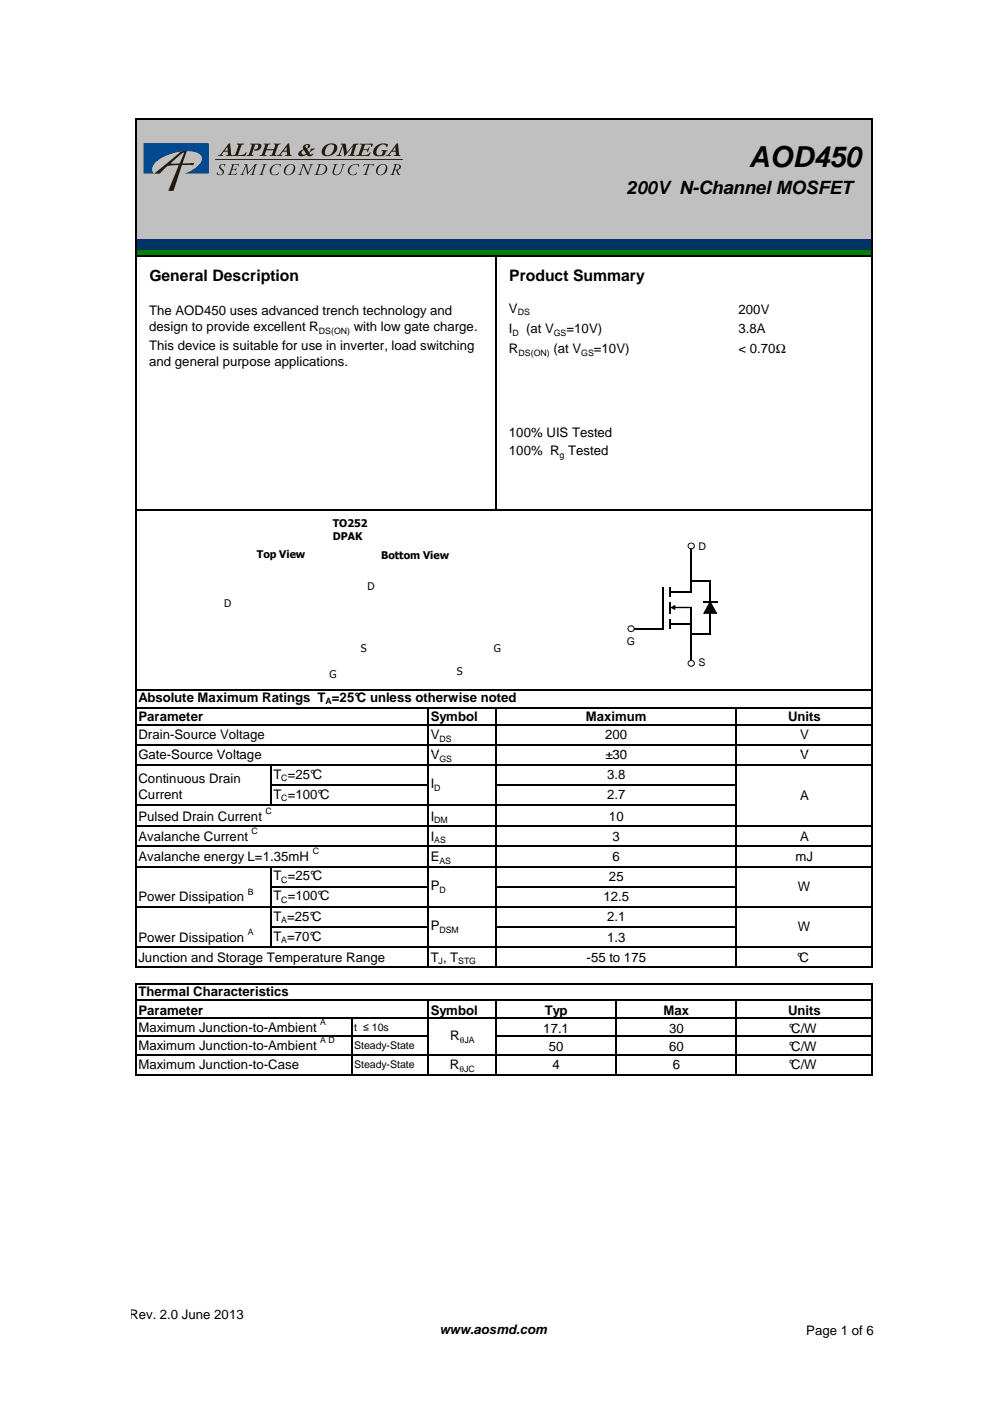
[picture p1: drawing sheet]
<svg xmlns="http://www.w3.org/2000/svg" width="210mm" height="297mm" viewBox="0 0 210 297" stroke-linecap="round" stroke-linejoin="round" font-family="sans-serif">
<path d="M28.9 25.3h156v25.5h-156z" fill="#c0c0c0"/>
<path d="M28.9 50.8h156v2.3h-156z" fill="#003365"/>
<path d="M28.9 53h156v1.3h-156z" fill="#008000"/>
<g fill="none" stroke="#000" stroke-width=".25">
<path d="M28.8 25v134.3M28.9 25.1h156.1M184.9 25.3v134M28.9 54.3h156.1M105.1 54.4v53.8M28.9 108.1h156.1M146.6 116.2v9.4M140.5 124.5v9M146.6 128.8v11.4M150.6 123.1v4.5M150.6 130v4.5M28.9 146.3h156.1"/>
<path d="M28.9 150.2h156.1M28.9 153.6h156.1M28.9 157.9h156.1M90.8 150.3v9M105.1 150.3v9M156 150.3v9"/>
</g>
<path d="M142.1 124.5v2.1M142.1 127.6v2.4M142.1 131.2v2.1" fill="none" stroke="#000" stroke-width=".42"/>
<path d="M134.5 133.3h6M142.1 125.5h4.5M142.1 132.3h4.5M146.6 123.1h4M146.6 134.5h4M149 127.6h3.1" fill="none" stroke="#000" stroke-width=".3"/>
<g fill="#000">
<path d="M142.9 128.7h3.7v.2h-3.7zM142.1 128.8l1.1-.6v1.2z"/>
<path d="M150.6 127.4l1.5 2.7h-3zM150.5 127.6h.2l-1.4 2.5-.1-.2h2.7l-.1 .2z"/>
</g>
<path d="M150.6 127.6l1.3 2.4h-2.7z" fill="#000"/>
<circle cx="146.5" cy="115.8" r=".65" fill="#fff"/>
<path d="M145.9 115.3a.76 .76 0 0 1 1.3 0 .76 .76 0 0 1-.4 1.2 .76 .76 0 0 1-1-.8zM146 115.7a.55 .55 0 0 0 1.1 0 .55 .55 0 0 0-1.1 0z" fill="#000"/>
<circle cx="133.8" cy="133.3" r=".64" fill="#fff"/>
<path d="M133 133.3a.76 .76 0 0 1 1.5 0 .76 .76 0 0 1-1.5 0zM133.3 133.3a.52 .52 0 0 0 1 0 .52 .52 0 0 0-1 0z" fill="#000"/>
<circle cx="146.5" cy="140.7" r=".65" fill="#fff"/>
<path d="M145.8 140.7a.75 .75 0 0 1 1.5 0 .75 .75 0 0 1-1.5 0zM146 140.6a.55 .55 0 0 0 1.1 0 .55 .55 0 0 0-1.1 0z" fill="#000"/>
<g fill="#251a05">
<path d="M50.3 30.4h1.5l-.6 .3-.7 2.1a1.64 1.64 0 0 0 1.8-.5v.1a.58 .58 0 0 1-.5 .7h-2.5l.1-.2 .5-.1 .7-2-.4-.2z"/>
<path d="M53.1 30.4l1.3 .1a.67 .67 0 0 1 .8 .1 .67 .67 0 0 1 .1 .8 .92 .92 0 0 1-1.4 .4v-.1a.62 .62 0 0 0 .7-.3 .62 .62 0 0 0-.1-.8l-.4 .1-.7 2-.1 .2h.5l-.1 .2h-1.4l.4-.3 .4-.9 .3-1.1-.3-.2z"/>
<path d="M55.9 30.5h1.5l-.5 .2-.4 .9h1h.6l.3-.9-.4-.1 .1-.2h1.4l-.5 .3-.1 .3-.6 1.8 .3 .1v.2l-1.5-.1a.74 .74 0 0 0 .8-.9l.1-.2h-1.5l-.4 .9 .4 .1v.2h-1.5l.5-.3 .2-.5 .5-1.6-.3-.1z"/>
<path d="M72.3 30.5h1l.3 1.8 1-1.3a1.22 1.22 0 0 1 1.4-.5l-.5 .3-.6 2 .4 .2-.1 .1h-1.4v-.2a.69 .69 0 0 0 .7-.8l.4-1.1-1.8 2.1h-.1l-.3-2.1-.6 1.7 .3 .2v.2h-1.1l.5-.4 .7-1.7 .1-.3-.4-.1z"/>
<path d="M76.3 30.5h2.8l-.2 .6h-.2a.52 .52 0 0 0-.3-.5 .52 .52 0 0 0-.5 0l-.5 .1-.3 1a.81 .81 0 0 0 1.1-.5h.2l-.4 1.1h-.2l.1-.3a.67 .67 0 0 0-.9-.1l-.3 .8a1.63 1.63 0 0 0 1.9-.4v.1a.87 .87 0 0 1-1.3 .7h-1.9l.1-.2a.46 .46 0 0 0 .6-.4l.6-1.8-.4-.1z"/>
<path d="M79.7 31a2.01 2.01 0 0 1 2.5-.3l-.2 .5a1 1 0 0 0-1-.6 1 1 0 0 0-.9 .7 .96 .96 0 0 0 .1 1.6 .68 .68 0 0 0 .8-.1 .68 .68 0 0 0 .1-.7l-.2-.1v-.1h1.3l-.3 .2a1.24 1.24 0 0 1-1.6 1 1 1 0 0 1-1.1-.5 1 1 0 0 1 .2-1.2z"/>
<path d="M46.7 34.9l.6-.1 .5 .1-.2 .4-.1-.4h-.6a.62 .62 0 0 0 .4 1.1 .81 .81 0 0 1-.2 1.1 .81 .81 0 0 1-1.1-.2l.1-.4a.54 .54 0 0 0 .7 .5 .54 .54 0 0 0 .2-.8l-.2-.2a.66 .66 0 0 1-.1-1.1z"/>
<path d="M49 34.8h1.7l-.2 .5a.58 .58 0 0 0-1-.3l-.2 .7a.7 .7 0 0 0 .9-.1l-.2 .7a.44 .44 0 0 0-.4-.4 .44 .44 0 0 0-.4 .2l-.2 .8a1.18 1.18 0 0 0 1.3-.2 .85 .85 0 0 1-1.2 .4h-.9l.3-.1 .2-.4 .5-1.5z"/>
<path d="M51.8 34.8h.7l.1 1.8 1.1-1.3a.71 .71 0 0 1 1-.5l-.4 .3-.5 1.4-.1 .4 .3 .2h-1l.4-.2 .6-1.7-1.6 1.8-.2-1.8-.7 1.6 .3 .3h-.9l.1-.1a3.1 3.1 0 0 0 1-1.9z"/>
<path d="M55.7 34.8h.9l-.4 .3-.5 1.5-.1 .4 .2 .1h-.9l.4-.2 .5-1.6 .1-.3z"/>
<path d="M57.5 35.4a1.97 1.97 0 0 1 2.1-.5l-.2 .5a.77 .77 0 0 0-.7-.6 .77 .77 0 0 0-.7 .5 .98 .98 0 0 0-.5 .9 .98 .98 0 0 0 .7 .8l.5-.1 .3-.3a.57 .57 0 0 1-.8 .6 .99 .99 0 0 1-1-.7 .99 .99 0 0 1 .3-1.1z"/>
<path d="M63.9 34.8h.7l.7 1.8 .6-1.6-.3-.2h.8l-.3 .3-.8 2-1-2-.5 1.8 .2 .2h-.8l.3-.1 .3-.7 .4-1.3z"/>
<path d="M70.7 34.8h.9l-.4 .3-.4 1.7a.87 .87 0 0 0 1 .1 .87 .87 0 0 0 .5-.7l.3-1.2-.2-.2 .8 .1a1.87 1.87 0 0 0-.8 1.5 1.09 1.09 0 0 1-1.9 .4l.1-.6 .3-1.1z"/>
<path d="M74.1 35.4a1.97 1.97 0 0 1 2.1-.5l-.3 .5a.77 .77 0 0 0-.6-.6 .77 .77 0 0 0-.8 .5 .98 .98 0 0 0-.4 .9 .98 .98 0 0 0 .7 .8l.5-.1 .3-.3a.57 .57 0 0 1-.8 .6 .99 .99 0 0 1-1-.7 .99 .99 0 0 1 .3-1.1z"/>
<path d="M77.2 34.7l2.1 .1-.2 .5-.2-.4h-.6l-.6 1.9 .3 .3h-1l.4-.2 .6-2-.6 .1-.4 .2z"/>
<path d="M48.5 30.4h.3l.2 1.9a.4 .4 0 0 0 .3 .6v.2h-1.5l.5-.3v-.6h-.8l-.5 .6 .3 .1v.2h-1.1l.5-.4zM48.2 31.2l-.6 .7h.7z"/>
<path d="M61.1 30.4h.2l.2 1.9a.4 .4 0 0 0 .4 .6l-.1 .2h-1.4l.5-.3-.1-.6h-.8l-.5 .6 .3 .1v.2h-1.1l.6-.4zM60.7 31.2l-.6 .7h.7z"/>
<path d="M64.5 30.8l.5-.2a.5 .5 0 0 1 .8 .2 .5 .5 0 0 1-.6 .7h-.1l.4 .7a.43 .43 0 0 0 .3-.6l1-.1-1.2 1a.51 .51 0 0 0 .8 .1 .82 .82 0 0 1-1.4 .2 1.33 1.33 0 0 1-1.8 0 1.25 1.25 0 0 1 1.1-1.1 .57 .57 0 0 1 .2-.9zM64.1 32a.48 .48 0 0 0 0 .7 .48 .48 0 0 0 .8-.2l-.5-.7zM64.8 30.9a.29 .29 0 0 0 .1 .4 .29 .29 0 0 0 .4-.2 .27 .27 0 0 0-.1-.4 .27 .27 0 0 0-.4 .2z"/>
<path d="M68.8 31l.9-.5a1.18 1.18 0 0 1 1.3 0 1.18 1.18 0 0 1 .5 1.2 1.92 1.92 0 0 1-3.2 .9 1.55 1.55 0 0 1 .5-1.6zM69.4 31a1.56 1.56 0 0 0-.3 1.8 1.51 1.51 0 0 0 1.6-2 .94 .94 0 0 0-1.3 .2z"/>
<path d="M84.1 30.4h.3l.2 1.9a.4 .4 0 0 0 .3 .6v.2h-1.5l.5-.3v-.6h-.9l-.4 .6 .3 .1v.2h-1.1l.5-.4zM83.8 31.2l-.6 .7h.7z"/>
<path d="M60.5 35.3a1.22 1.22 0 0 1 2 0 1.42 1.42 0 0 1-.5 1.5 1.42 1.42 0 0 1-1.6 .1 1.21 1.21 0 0 1 .1-1.6zM60.9 35.3l-.2 .3a.83 .83 0 0 0-.2 .8 .83 .83 0 0 0 .6 .6 1.44 1.44 0 0 0 1-2l-.6-.1z"/>
<path d="M67.3 34.8h.4a1.16 1.16 0 0 1 1.6 1.3 2.25 2.25 0 0 1-2.5 1h-.2l.4-.2 .5-1.7 .1-.2zM67.9 34.9l-.6 2a1.19 1.19 0 0 0 1.4-.3 1.19 1.19 0 0 0 .1-1.5z"/>
<path d="M80.1 35.3a1.22 1.22 0 0 1 2 0 1.42 1.42 0 0 1-.5 1.5 1.42 1.42 0 0 1-1.7 .1 1.21 1.21 0 0 1 .2-1.6zM80.4 35.3l-.1 .3a.83 .83 0 0 0-.3 .8 .83 .83 0 0 0 .7 .6 1.44 1.44 0 0 0 1-2l-.7-.1z"/>
<path d="M83.5 34.8a1.16 1.16 0 0 1 1.5 .6l-.2 .4-.5 .3a1.09 1.09 0 0 0 .6 1l-.5-.1-.5-.9-.3 .1-.2 .6 .2 .3h-.8l.3-.2 .5-1.6 .1-.3zM84.1 34.9l-.3 .9 .1 .2a.55 .55 0 0 0 .7-.4 .55 .55 0 0 0-.4-.7z"/>
<path d="M32.7 36.8h1.1a3.8 3.8 0 0 1 2.3-1.7l1.8-.1-2.2 5.5h1.1l1.8-5.5h2.4l.2-.5-2.5 .2 .9-2.8-1 .1zM36.2 34.6l2.2-1.9 .7-.4-1 2.4h-1.5z"/>
</g>
<path d="M45.6 33.8h39.8" fill="none" stroke="#251a05" stroke-width=".21"/>
<path d="M30.4 30.3h13.8v6.5h-5.1a5.4 5.4 0 0 0 3.7-3.1 1.56 1.56 0 0 0-1.4-1.4 10.2 10.2 0 0 0-8.7 2.4 1.43 1.43 0 0 0 0 2.1h-2.3z" fill="#014990"/>
<g fill="none" stroke="#000" stroke-width=".25">
<path d="M28.8 159.3v45.9M90.8 159.3v45.9M105.1 159.3v45.9M156 159.3v45.9M184.9 159.3v45.9M28.9 162.1h156.1M28.9 170.7h127.3M28.9 175.2h156.1M28.9 179.5h156.1M57.4 162.3v8.5M57.5 166.4h33.4M105.2 166.4h51"/>
<path d="M28.9 183.7h156.1M28.9 192.3h156.1M57.4 183.9v17.1M57.5 188h33.4M57.5 196.6h33.4M105.2 188h51M105.2 196.6h51M28.8 208.4v19.6M28.9 219.8h62M28.9 200.8h156.1M28.9 205.1h156.1M28.9 208.6h156.1"/>
<path d="M28.9 212h156.1M28.9 215.9h156.1M74.6 216v12M90.8 212.2v15.8M105.1 212.2v15.8M105.2 219.8h79.8M130.6 212.2v15.8M156 212.2v15.8M184.9 208.7v19.3M28.9 223.6h156.1M28.9 227.9h156.1"/>
</g>
<text font-size="6.1" x="158.8" y="35.3">AOD450</text>
<text font-size="3.9" x="132.8" y="41.1">200V N-Channel MOSFET</text>
<g font-size="3.3">
<text x="31.7" y="59.6">General Description</text>
<text x="107.9" y="59.6">Product Summary</text>
</g>
<g font-size="2.8">
<text x="31.6" y="66.8">The AOD450 uses advanced trench technology and</text>
<text x="31.6" y="70.3">design to provide excellent R</text>
<text x="75" y="70.3">with low gate charge.</text>
<text x="107.9" y="66.3">V</text>
<text x="107.9" y="70.6">I</text>
<text x="111.5" y="70.6">(at V</text>
<text x="120.1" y="70.6">=10V)</text>
<text x="156.6" y="70.6">3.8A</text>
<text x="156.6" y="66.5">200V</text>
<text x="31.6" y="74.1">This device is suitable for use in inverter, load switching</text>
<text x="31.6" y="77.6">and general purpose applications.</text>
<text x="107.9" y="74.9">R</text>
<text x="117.3" y="74.9">(at V</text>
<text x="125.9" y="74.9">=10V)</text>
<text x="156.6" y="74.9">&lt; 0.70Ω</text>
<text x="107.9" y="92.7">100% UIS Tested</text>
<text x="107.9" y="96.5">100% R Tested</text>
<text x="29.3" y="148.8">Absolute Maximum Ratings T =25°C unless otherwise noted</text>
<text x="29.3" y="152.8">Parameter</text>
<text x="91.3" y="152.9">Symbol</text>
<text x="124.2" y="152.8">Maximum</text>
<text x="167.1" y="152.8">Units</text>
<text x="29.3" y="161">Gate-Source Voltage</text>
<text x="29.3" y="156.7">Drain-Source Voltage</text>
<text x="91.3" y="156.7">V</text>
<text x="91.3" y="161">V</text>
<text x="128.3" y="156.7">200</text>
<text x="128.4" y="161">±30</text>
<text x="169.6" y="156.7">V</text>
<text x="169.6" y="161">V</text>
<text x="29.3" y="166">Continuous Drain</text>
<text x="58" y="165.1">T =25°C</text>
<text x="91.3" y="167.1">I</text>
<text x="128.7" y="165.2">3.8</text>
<text x="29.3" y="169.5">Current</text>
<text x="29.3" y="174">Pulsed Drain Current</text>
<text x="58" y="169.3">T =100°C</text>
<text x="91.3" y="174">I</text>
<text x="128.7" y="169.5">2.7</text>
<text x="129.1" y="174">10</text>
<text x="169.6" y="169.5">A</text>
<text x="29.3" y="178.3">Avalanche Current</text>
<text x="91.3" y="178.3">I</text>
<text x="129.9" y="178.3">3</text>
<text x="169.6" y="178.3">A</text>
<text x="29.3" y="182.5">Avalanche energy L=1.35mH</text>
<text x="91.3" y="182.5">E</text>
<text x="129.9" y="182.5">6</text>
<text x="168.7" y="182.5">mJ</text>
<text x="29.3" y="191.1">Power Dissipation</text>
<text x="58" y="190.9">T =100°C</text>
<text x="58" y="186.6">T =25°C</text>
<text x="91.3" y="188.7">P</text>
<text x="127.9" y="191.1">12.5</text>
<text x="129.1" y="186.8">25</text>
<text x="169.2" y="188.9">W</text>
<text x="58" y="195.2">T =25°C</text>
<text x="91.3" y="197.2">P</text>
<text x="128.7" y="195.4">2.1</text>
<text x="169.2" y="197.4">W</text>
<text x="29.3" y="199.6">Power Dissipation</text>
<text x="29.3" y="203.9">Junction and Storage Temperature Range</text>
<text x="58" y="199.5">T =70°C</text>
<text x="91.3" y="203.9">T , T</text>
<text x="124.4" y="203.9">-55 to 175</text>
<text x="128.7" y="199.6">1.3</text>
<text x="169" y="203.9">°C</text>
<text x="29.3" y="211.2">Thermal Characteristics</text>
<text x="29.3" y="215.1">Parameter</text>
<text x="91.3" y="215.1">Symbol</text>
<text x="115.5" y="215.1">Typ</text>
<text x="140.7" y="215.1">Max</text>
<text x="167.1" y="215.1">Units</text>
<text x="29.3" y="218.8">Maximum Junction-to-Ambient</text>
<text x="95.5" y="220.5">R</text>
<text x="115.2" y="219">17.1</text>
<text x="141.9" y="219">30</text>
<text x="167.2" y="219">°C/W</text>
<text x="29.3" y="226.6">Maximum Junction-to-Case</text>
<text x="29.3" y="222.6">Maximum Junction-to-Ambient</text>
<text x="95.4" y="226.7">R</text>
<text x="116.4" y="222.8">50</text>
<text x="117.1" y="226.7">4</text>
<text x="141.9" y="222.8">60</text>
<text x="142.6" y="226.7">6</text>
<text x="167.2" y="226.7">°C/W</text>
<text x="167.2" y="222.8">°C/W</text>
<text x="27.4" y="279.7">Rev. 2.0 June 2013</text>
<text x="93.2" y="282.9">www.aosmd.com</text>
<text x="170.9" y="283">Page 1 of 6</text>
</g>
<g font-size="2.2">
<text x="70.6" y="111.8">TO252</text>
<text x="54.5" y="118.3">Top View</text>
<text x="70.6" y="114.5">DPAK</text>
<text x="80.8" y="118.5">Bottom View</text>
<text x="148.1" y="116.6">D</text>
<text x="77.9" y="125">D</text>
<text x="47.5" y="128.7">D</text>
<text x="132.9" y="136.8">G</text>
<text x="69.8" y="143.8">G</text>
<text x="76.5" y="138.2">S</text>
<text x="96.9" y="143">S</text>
<text x="104.7" y="138.2">G</text>
<text x="148.1" y="141.3">S</text>
<text x="75.1" y="218.6">t ≤ 10s</text>
<text x="75.1" y="222.5">Steady-State</text>
<text x="75.1" y="226.5">Steady-State</text>
</g>
<g font-size="1.9">
<text x="67.6" y="70.8">DS(ON)</text>
<text x="108.7" y="71.2">D</text>
<text x="109.8" y="66.9">DS</text>
<text x="117.4" y="71.2">GS</text>
<text x="109.9" y="75.4">DS(ON)</text>
<text x="123.2" y="75.4">GS</text>
<text x="118.7" y="97.1">g</text>
<text x="69" y="149.3">A</text>
<text x="93.2" y="157.3">DS</text>
<text x="93.2" y="161.5">GS</text>
<text x="59.6" y="165.6">C</text>
<text x="92.1" y="167.6">D</text>
<text x="56.3" y="172.6">C</text>
<text x="59.6" y="169.9">C</text>
<text x="53.3" y="176.9">C</text>
<text x="92.1" y="174.5">DM</text>
<text x="92.1" y="178.8">AS</text>
<text x="66.3" y="181.1">C</text>
<text x="93.2" y="183.1">AS</text>
<text x="52.5" y="189.7">B</text>
<text x="59.6" y="187.2">C</text>
<text x="59.6" y="191.5">C</text>
<text x="93.2" y="189.2">D</text>
<text x="59.6" y="195.7">A</text>
<text x="93.2" y="197.8">DSM</text>
<text x="52.5" y="198.2">A</text>
<text x="59.6" y="200">A</text>
<text x="93" y="204.5">J</text>
<text x="97.2" y="204.5">STG</text>
<text x="67.9" y="221.2">A D</text>
<text x="67.9" y="217.4">A</text>
<text x="97.5" y="221.1">θJA</text>
<text x="97.4" y="227.2">θJC</text>
</g>
</svg>
